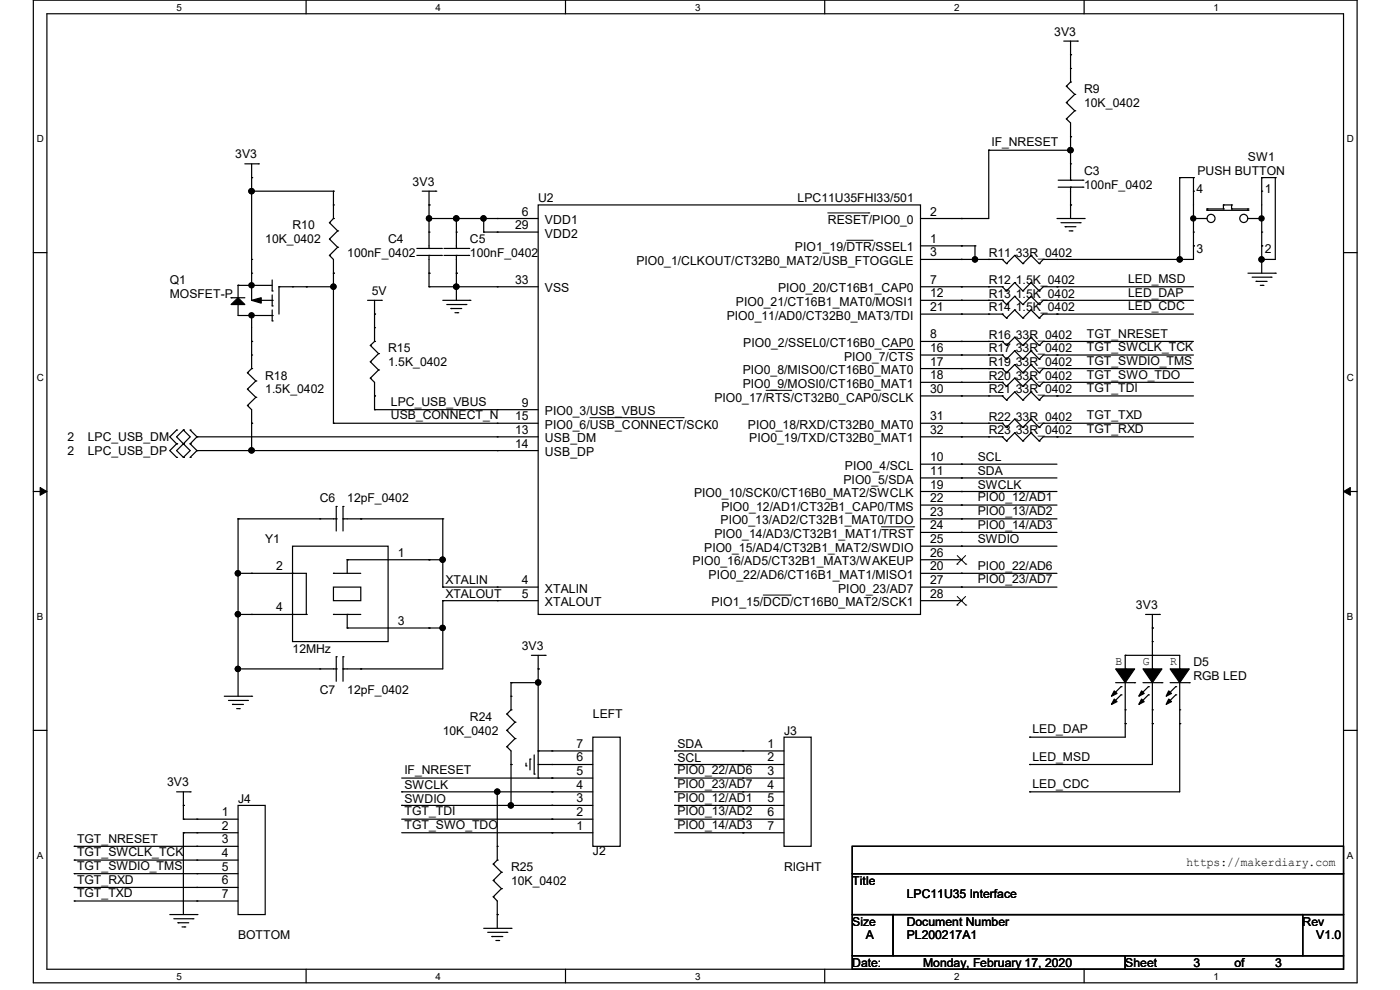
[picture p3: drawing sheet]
<svg xmlns="http://www.w3.org/2000/svg" width="297mm" height="210mm" viewBox="0 0 297 210" stroke-linecap="round" stroke-linejoin="round" font-family="sans-serif">
<path d="M7.1 0h280.8v208.5h-280.8zM9.9 2.9h275.1v202.7h-275.1z" fill="none" stroke="#000" stroke-width=".25"/>
<g fill="#fff">
<path d="M37.4 .3h1.2v2.4h-1.2z"/>
<path d="M37.4 205.9h1.2v2.3h-1.2z"/>
</g>
<path d="M64.9 0v2.9M64.9 205.6v2.9" fill="none" stroke="#000" stroke-width=".25"/>
<g fill="#fff">
<path d="M92.4 .3h1.2v2.4h-1.2z"/>
<path d="M92.4 205.9h1.2v2.3h-1.2z"/>
</g>
<path d="M120 0v2.9M120 205.6v2.9" fill="none" stroke="#000" stroke-width=".25"/>
<g fill="#fff">
<path d="M147.4 .3h1.2v2.4h-1.2z"/>
<path d="M147.4 205.9h1.2v2.3h-1.2z"/>
</g>
<path d="M175 0v2.9M175 205.6v2.9" fill="none" stroke="#000" stroke-width=".25"/>
<g fill="#fff">
<path d="M202.4 .3h1.2v2.4h-1.2z"/>
<path d="M202.4 205.9h1.2v2.3h-1.2z"/>
</g>
<path d="M230 0v2.9M230 205.6v2.9" fill="none" stroke="#000" stroke-width=".25"/>
<g fill="#fff">
<path d="M257.5 .3h1.1v2.4h-1.1z"/>
<path d="M257.5 205.9h1.1v2.3h-1.1z"/>
<path d="M7.8 28.2h1.5v2.4h-1.5z"/>
<path d="M285.7 28.2h1.5v2.4h-1.5z"/>
<path d="M7.8 78.9h1.5v2.3h-1.5z"/>
<path d="M285.7 78.9h1.5v2.3h-1.5z"/>
</g>
<path d="M7.1 53.6h2.8M285 53.6h2.9" fill="none" stroke="#000" stroke-width=".25"/>
<g fill="#fff">
<path d="M7.8 129.6h1.3v2.3h-1.3z"/>
<path d="M285.7 129.6h1.4v2.3h-1.4z"/>
</g>
<path d="M7.1 104.3h2.8M285 104.3h2.9" fill="none" stroke="#000" stroke-width=".25"/>
<path d="M8.5 103.4l1.4 .9-1.4 .8zM285 104.3l1.5-.9v1.7z" fill="#000" stroke="#000" stroke-width=".21"/>
<g fill="#fff">
<path d="M7.8 180.3h1.3v2.3h-1.3z"/>
<path d="M285.7 180.3h1.4v2.3h-1.4z"/>
</g>
<g fill="none" stroke="#000" stroke-width=".25">
<path d="M225.7 8.7h2.9M226.2 18.3h.1M226.2 18.3l1.8 1.7M227.1 11.6h.1M227.1 17.4h.1M227.1 14.5h.1M227.1 8.7v8.7M227.1 17.4l-.9 .9M228.6 8.7h.1M51.9 34.8h2.9M53.4 37.7h.1M53.4 34.8v28.9"/>
<path d="M54.8 34.8h.1M209.8 31.9h.1M209.8 31.9v14.5h-14.5M209.8 31.9h17.3M224.5 39.7h5.2M224.5 38.2h5.2M226.2 25.2h.1M226.2 21.8h.1M226.2 25.2l.9 .9v12.1M226.2 21.8l1.8 1.7M227.1 29h.1M227.1 38.2h.1"/>
<path d="M227.1 39.7h.1M227.1 34.8h.1M227.1 31.9h.1M227.1 39.7v6.7M228 23.5h.1M228 20h.1M228 23.5l-1.8 1.7M228 20l-1.8 1.8M229.7 39.7h.1M229.7 38.2h.1M250.3 37.7h.1M250.3 37.7v17.3"/>
<path d="M250.3 37.7h2.9M253.2 37.7h.1M253.2 37.7v17.3h-31.9l-.8 .9M267.7 37.7h.1M267.7 37.7v20.3M267.7 37.7h2.9M270.6 37.7h.1M270.6 37.7v17.3h-2.9M53.4 58h.1M53.4 55h.1M53.4 40.6h.1M53.4 40.6h17.3"/>
<path d="M57.7 59.4v2.3M69.9 54.2h.1M69.9 50.7h.1M69.9 47.2h.1M69.9 54.2l.8 .8v34.8M69.9 50.7l1.7 1.8M69.9 47.2l1.7 1.8M70.7 46.4h.1M70.7 58h.1M70.7 43.5h.1M70.7 40.6h.1M70.7 46.4l-.8 .8"/>
<path d="M70.7 40.6v5.8M71.6 52.5h.1M71.6 49h.1M71.6 52.5l-1.7 1.7M71.6 49l-1.7 1.7M88.4 54.2h5.2M88.4 52.7h5.2M89.6 40.6h2.9M91 43.5h.1M91 52.7h.1M91 54.2h.1M91 49.2h.1"/>
<path d="M91 58h.1M91 46.4h.1M91 40.6v12.1M91 54.2v6.6M91 46.4h23.2M92.5 40.6h.1M93.6 54.2h.1M93.6 52.7h.1M94.2 54.2h5.2M94.2 52.7h5.2M96.8 52.7h.1M96.8 54.2h.1"/>
<path d="M96.8 49.2h.1M96.8 58h.1M96.8 46.4h.1M96.8 46.4v6.3M96.8 54.2v9.5M99.4 54.2h.1M99.4 52.7h.1M102.6 49.2h.1M102.6 46.4h.1M102.6 49.2h11.6M102.6 46.4v2.8M105.5 46.4h.1"/>
<path d="M105.5 49.2h.1M114.2 43.5h81.1v86.8h-81.1zM195.3 55h17.3M195.3 52.2h11.5M204 46.4h.1M204 52.2h.1M204 55h.1M206.8 52.2h.1M206.8 55h.1M206.8 52.2v2.8M209.8 55h.1M212.6 55h.1"/>
<path d="M212.6 55l.9 .9M213.5 55.9h.1M215.3 54.2h.1M215.3 59.9h.1M215.3 54.2l1.7 1.7M215.3 54.2l-1.8 1.7M215.3 59.9l1.7 1.8M215.3 59.9l-1.8 1.8M217 55.9h.1M218.7 54.2h.1M218.7 59.9h.1M218.7 54.2l1.8 1.7"/>
<path d="M218.7 54.2l-1.7 1.7M218.7 59.9l1.8 1.8M218.7 59.9l-1.7 1.8M220.5 55.9h.1M224.2 55h.1M224.2 46.4h5.8M225.1 47.2h4.1M226 48.1h.1M226 48.1h2.3M226.8 49h.6M227.1 43.5h.1M227.4 49h.1"/>
<path d="M229.2 47.2h.1M230 46.4h.1M250.3 55h.1M253.2 46.4h.1M253.2 49.2h.1M253.2 40.6h.1M253.2 52.2h.1M253.2 46.4h2.9M256.1 44.6h.1M256.1 44.3h.1M256.1 44.6h8.7M256.1 44.3v.3"/>
<path d="M256.1 44.3h3.4M259.5 44.3h.1M259.5 43.5h.1M259.5 43.5v.8M259.5 43.5h1.8M261.3 43.5h.1M261.3 44.3h.1M261.3 44.3h3.5M261.3 43.5v.8M264.8 44.3h.1M264.8 44.6h.1M264.8 46.4h2.9"/>
<path d="M264.8 58h5.8M264.8 44.3v.3M265.6 58.8h4.1M266.5 59.7h.1M266.5 59.7h2.3M267.7 46.4h.1M267.7 49.2h.1M267.7 40.6h.1M267.7 52.2h.1M267.7 55h.1M269.7 58.8h.1M270.6 58h.1"/>
<path d="M49 63.2h.1M49 63.2h2.9M50.5 60.5h.1M50.5 64.6h.1M50.5 60.5h7.2M50.5 60.5v2.7M50.5 64.6v2.3h7.2M52.5 79.1h.1M52.5 79.1l1.8 1.7M53.4 78.2h.1M53.4 75.3h.1M53.4 66.9h.1"/>
<path d="M53.4 72.4h.1M53.4 66.9v11.3M53.4 78.2l-.9 .9M54.8 63.7h2.9M57.7 61.7h.1M57.7 64.9h.1M57.7 68.1h.1M57.7 66.9h.1M57.7 63.7h.1M57.7 62.6v2.3M57.7 65.7v2.4M59.2 60.8h.1"/>
<path d="M59.2 60.8h11.5M59.2 60.8v5.8M62.1 60.8h.1M65 60.8h.1M70.7 60.8h.1M78 63.7h2.9M78.6 76.8h.1M78.6 73.3h.1M78.6 76.8l1.7 1.7M78.6 73.3l1.7 1.7M79.5 66.6h.1M79.5 72.4h.1"/>
<path d="M79.5 69.5h.1M79.5 63.7v8.7M79.5 72.4l-.9 .9M80.3 78.5h.1M80.3 75h.1M80.3 78.5l-1.7 1.7M80.3 75l-1.7 1.8M80.9 63.7h.1M91 60.8h.1M91 60.8h23.2M93.9 63.7h5.8M94.8 64.6h4"/>
<path d="M95.7 65.4h.1M95.7 65.4h2.3M96.5 66.3h.6M96.8 60.8h.1M97.1 66.3h.1M98.8 64.6h.1M99.7 63.7h.1M105.5 60.8h.1M195.3 63.7h17.3M195.3 60.8h17.3M195.3 66.6h17.3M195.3 75.3h17.3"/>
<path d="M195.3 78.2h17.3M195.3 72.4h17.3M204 60.8h.1M204 63.7h.1M204 66.6h.1M204 75.3h.1M204 78.2h.1M204 72.4h.1M209.8 75.3h.1M209.8 63.7h.1M209.8 60.8h.1M209.8 66.6h.1"/>
<path d="M209.8 78.2h.1M209.8 72.4h.1M212.6 75.3h.1M212.6 63.7h.1M212.6 60.8h.1M212.6 66.6h.1M212.6 78.2h.1M212.6 72.4h.1M212.6 75.3l.9 .9M212.6 63.7l.9 .9M212.6 60.8l.9 .9M212.6 66.6l.9 .9"/>
<path d="M212.6 78.2l.9 .9M212.6 72.4l.9 .9M213.5 76.2h.1M213.5 64.6h.1M213.5 61.7h.1M213.5 67.5h.1M213.5 79.1h.1M213.5 73.3h.1M215.3 74.4h.1M215.3 62.9h.1M215.3 65.7h.1M215.3 77.3h.1"/>
<path d="M215.3 71.5h.1M215.3 74.4l1.7 1.8M215.3 74.4l-1.8 1.8M215.3 62.9l1.7 1.7M215.3 62.9l-1.8 1.7M215.3 65.7l1.7 1.8M215.3 65.7l-1.8 1.8M215.3 77.3l1.7 1.8M215.3 77.3l-1.8 1.8M215.3 71.5l1.7 1.8M215.3 71.5l-1.8 1.8M217 76.2h.1"/>
<path d="M217 64.6h.1M217 61.7h.1M217 67.5h.1M217 79.1h.1M217 73.3h.1M218.7 74.4h.1M218.7 62.9h.1M218.7 65.7h.1M218.7 77.3h.1M218.7 71.5h.1M218.7 74.4l1.8 1.8M218.7 74.4l-1.7 1.8"/>
<path d="M218.7 62.9l1.8 1.7M218.7 62.9l-1.7 1.7M218.7 65.7l1.8 1.8M218.7 65.7l-1.7 1.8M218.7 77.3l1.8 1.8M218.7 77.3l-1.7 1.8M218.7 71.5l1.8 1.8M218.7 71.5l-1.7 1.8M220.5 76.2h.1M220.5 64.6h.1M220.5 61.7h.1M220.5 67.5h.1"/>
<path d="M220.5 79.1h.1M220.5 73.3h.1M224.2 75.3h.1M224.2 63.7h.1M224.2 60.8h.1M224.2 66.6h.1M224.2 78.2h.1M224.2 72.4h.1M253.2 63.7h-31.9l-.8 .9M253.2 60.8h-31.9l-.8 .9M253.2 66.6h-31.9l-.8 .9M253.2 75.3h-31.9l-.8 .9"/>
<path d="M253.2 78.2h-31.9l-.8 .9M253.2 72.4h-31.9l-.8 .9M267.4 60.5h.5M267.9 60.5h.1M37.5 91.2h.1M37.5 94.1h.1M37.5 97h.1M37.5 91.2l-1.5 1.5 1.5 1.4M37.5 94.1l-1.5 1.5 1.5 1.4M38.9 94.1h.1M38.9 91.2h.1M38.9 97h.1"/>
<path d="M38.9 91.2l-1.4 1.5 1.4 1.4M38.9 91.2l1.4 1.5-1.4 1.4M38.9 94.1l-1.4 1.5 1.4 1.4M38.9 94.1l1.4 1.5-1.4 1.4M40.3 91.2h.1M40.3 94.1h.1M40.3 97h.1M40.3 91.2l1.5 1.5M40.3 94.1l1.5 1.5M41.8 92.7h.1M41.8 95.6h.1M41.8 92.7l-1.5 1.4"/>
<path d="M41.8 95.6l-1.5 1.4M41.8 92.7h72.4M41.8 95.6h72.4M52.5 86h.1M52.5 82.5h.1M52.5 86l.9 .9v8.7M52.5 82.5l1.8 1.8M53.4 89.8h.1M53.4 95.6h.1M54.3 84.3h.1M54.3 80.8h.1M54.3 84.3l-1.8 1.7"/>
<path d="M54.3 80.8l-1.8 1.7M70.7 89.8h.1M70.7 89.8h43.5M78.6 80.2h.1M78.6 80.2l.9 .9v5.8M79.5 84h.1M79.5 86.9h.1M79.5 86.9h34.7M105.5 86.9h.1M105.5 89.8h.1M105.5 92.7h.1M105.5 95.6h.1"/>
<path d="M195.3 81.1h17.3M195.3 84h17.3M195.3 89.8h17.3M195.3 92.7h17.3M195.3 98.5h28.9M204 81.1h.1M204 84h.1M204 89.8h.1M204 92.7h.1M204 98.5h.1M209.8 81.1h.1M209.8 89.8h.1"/>
<path d="M209.8 92.7h.1M209.8 84h.1M212.6 81.1h.1M212.6 89.8h.1M212.6 92.7h.1M212.6 84h.1M212.6 81.1l.9 .9M212.6 89.8l.9 .9M212.6 92.7l.9 .9M212.6 84l.9 .9M213.5 82h.1M213.5 90.7h.1"/>
<path d="M213.5 93.6h.1M213.5 84.9h.1M215.3 80.2h.1M215.3 88.9h.1M215.3 91.8h.1M215.3 83.1h.1M215.3 80.2l1.7 1.8M215.3 80.2l-1.8 1.8M215.3 88.9l1.7 1.8M215.3 88.9l-1.8 1.8M215.3 91.8l1.7 1.8M215.3 91.8l-1.8 1.8"/>
<path d="M215.3 83.1l1.7 1.8M215.3 83.1l-1.8 1.8M217 82h.1M217 90.7h.1M217 93.6h.1M217 84.9h.1M218.7 80.2h.1M218.7 88.9h.1M218.7 91.8h.1M218.7 83.1h.1M218.7 80.2l1.8 1.8M218.7 80.2l-1.7 1.8"/>
<path d="M218.7 88.9l1.8 1.8M218.7 88.9l-1.7 1.8M218.7 91.8l1.8 1.8M218.7 91.8l-1.7 1.8M218.7 83.1l1.8 1.8M218.7 83.1l-1.7 1.8M220.5 82h.1M220.5 90.7h.1M220.5 93.6h.1M220.5 84.9h.1M224.2 81.1h.1M224.2 89.8h.1"/>
<path d="M224.2 92.7h.1M224.2 84h.1M253.2 81.1h-31.9l-.8 .9M253.2 84h-31.9l-.8 .9M253.2 89.8h-31.9l-.8 .9M253.2 92.7h-31.9l-.8 .9M50.5 110.1h.1M50.5 110.1h20.8M50.5 110.1v37.6M62.1 115.9h20.2v20.2h-20.2zM67.9 110.1h.1M71.3 110.1h.1"/>
<path d="M71.3 107.4h.1M71.3 107.4v5.2M72.8 107.4h.1M72.8 110.1h.1M72.8 110.1h21.1M72.8 107.4v5.2M73.7 118.7h.1M73.7 118.7h20.2M73.7 118.7v2.9M76.5 110.1h.1M91 118.7h.1M93.9 118.7h.1"/>
<path d="M93.9 110.1h.1M93.9 110.1v14.4M195.3 118.7h8.7M195.3 101.4h28.9M195.3 104.3h28.9M195.3 107.1h28.9M195.3 110.1h28.9M195.3 112.9h28.9M195.3 115.9h28.9M204 101.4h.1M204 104.3h.1M204 107.1h.1"/>
<path d="M204 110.1h.1M204 112.9h.1M204 115.9h.1M204 118.7h.1M50.5 130.3h.1M50.5 121.6h.1M50.5 130.3h14.5M50.5 121.6h14.5v8.7M53.4 121.6h.1M53.4 130.3h.1M62.1 130.3h.1M62.1 121.6h.1"/>
<path d="M65 130.3h.1M70.7 124.5h5.8v2.9h-5.8zM70.7 121.6h.1M70.7 130.3h.1M70.7 130.3h5.8M70.7 121.6h5.8M71.3 139.3h.1M71.3 139.3v5.2M72.8 139.3h.1M72.8 139.3v5.2M73.7 133.2h.1M73.7 130.3h.1"/>
<path d="M73.7 133.2h20.2M73.7 130.3v2.9M91 133.2h.1M93.9 124.5h.1M93.9 127.4h.1M93.9 133.2h.1M93.9 124.5h20.3M93.9 127.4h20.3M93.9 127.4v14.5h-21.1M105.5 124.5h.1M105.5 127.4h.1M112.7 139h3"/>
<path d="M114.2 139v26.1M115.7 139h.1M195.3 121.6h28.9M195.3 124.5h28.9M195.3 127.4h8.7M204 121.6h.1M204 124.5h.1M204 127.4h.1M238.7 139h.1M238.7 139h11.6v2.9M238.7 139v2.9M243 130.3h3"/>
<path d="M244.5 133.2h.1M244.5 139h.1M244.5 136.1h.1M244.5 130.3v11.6M246 130.3h.1M7.1 154.9h2.8M47.6 147.7h5.8M48.5 148.6h4M49.3 149.4h.1M49.3 149.4h2.3M50.2 150.3h.6M50.5 141.9h.1"/>
<path d="M50.5 141.9h20.8M50.8 150.3h.1M52.5 148.6h.1M53.4 147.7h.1M67.9 141.9h.1M71.3 141.9h.1M72.8 141.9h.1M76.5 141.9h.1M107.5 158.4h.1M107.5 154.9h.1M107.5 151.5h.1M107.5 158.4l.9 .9v11.6"/>
<path d="M107.5 154.9l1.8 1.8M107.5 151.5l1.8 1.7M108.4 150.6h.1M108.4 147.7h.1M108.4 144.8h.1M108.4 144.8h5.8M108.4 150.6l-.9 .9M108.4 144.8v5.8M109.3 156.7h.1M109.3 153.2h.1M109.3 156.7l-1.8 1.7M109.3 153.2l-1.8 1.7"/>
<path d="M114.2 141.9h.1M114.2 144.8h.1M114.2 159.3h.1M114.2 159.3h11.6M117.1 159.3h.1M125.8 156.4h5.8v23.1h-5.8zM143.1 159.3h.1M143.1 159.3h23.2M157.6 159.3h.1M166.3 156.4h5.8v23.1h-5.8zM218.4 156.4h.1M236.7 144.8h4"/>
<path d="M237.8 145.7h.1M237.8 147.4h.1M237.8 145.7l-1.7 1.7M237.8 147.4l-1.7 1.7M238.7 141.9h.1M238.7 150.6h.1M238.7 153.5h.1M238.7 144.8v11.6h-20.3M240.7 144.8h.1M242.5 144.8h4M243.6 145.7h.1M243.6 147.4h.1"/>
<path d="M243.6 145.7l-1.7 1.7M243.6 147.4l-1.7 1.7M244.5 141.9h.1M244.5 150.6h.1M244.5 153.5h.1M244.5 144.8v17.4h-26.1M246.5 144.8h.1M248.2 144.8h4.1M249.4 145.7h.1M249.4 147.4h.1M249.4 145.7l-1.7 1.7M249.4 147.4l-1.7 1.7"/>
<path d="M250.3 141.9h.1M250.3 150.6h.1M250.3 153.5h.1M250.3 144.8v23.2h-31.9M252.3 144.8h.1M285 154.9h2.9M15.7 179.5h.1M15.7 179.5h34.8M37.5 168h2.8M38.9 170.9h.1M38.9 173.8h.1M38.9 176.7h.1"/>
<path d="M38.9 168v5.8M38.9 176.7v17.3M38.9 173.8h11.6M38.9 176.7h11.6M40.3 168h.1M41.8 173.8h.1M41.8 176.7h.1M41.8 179.5h.1M50.5 170.9h5.8v23.1h-5.8zM85.2 168h.1M85.2 170.9h.1M85.2 168h40.6"/>
<path d="M85.2 165.1h40.6M85.2 170.9h40.6M85.2 173.8h40.6M85.2 176.7h40.6M105.5 179.5h.1M105.5 168h.1M105.5 168v14.5M108.4 162.2h.1M111.6 162.5h.1M111.6 161.9v.6M112.4 161h.1M112.4 161v2.3"/>
<path d="M113.3 164.2h.1M113.3 160.1v4.1M114.2 165.1h.1M114.2 162.2h.1M114.2 162.2h11.6M117.1 176.7h.1M117.1 173.8h.1M117.1 170.9h.1M117.1 168h.1M117.1 165.1h.1M117.1 162.2h.1M143.1 162.2h.1"/>
<path d="M143.1 165.1h.1M143.1 168h.1M143.1 170.9h.1M143.1 168h23.2M143.1 162.2h23.2M143.1 165.1h23.2M143.1 170.9h23.2M143.1 173.8h23.2M143.1 176.7h23.2M157.6 162.2h.1M157.6 165.1h.1M157.6 168h.1"/>
<path d="M157.6 170.9h.1M157.6 173.8h.1M157.6 176.7h.1M180.8 179.5h104.2v5.8h-104.2zM218.4 162.2h.1M218.4 168h.1M15.7 182.5h.1M15.7 185.3h.1M15.7 188.3h.1M15.7 191.1h.1M15.7 182.5h34.8M15.7 185.3h34.8"/>
<path d="M15.7 188.3h34.8M15.7 191.1h34.8M36 194h5.8M36.9 194.9h4M37.8 195.7h.1M37.8 195.7h2.2M38.6 196.6h.6M39.2 196.6h.1M40.9 194.9h.1M41.8 194h.1M41.8 182.5h.1M41.8 185.3h.1"/>
<path d="M41.8 188.3h.1M41.8 191.1h.1M102.6 196.9h5.8M103.5 197.8h4M104.4 198.7h.1M104.4 198.7h2.3M104.6 190.2h.1M104.6 186.8h.1M104.6 183.3h.1M104.6 190.2l.9 .9v5.8M104.6 186.8l1.8 1.7M104.6 183.3l1.8 1.7"/>
<path d="M105.2 199.5h.6M105.5 182.5h.1M105.5 194h.1M105.5 182.5l-.9 .8M105.8 199.5h.1M106.4 188.5h.1M106.4 185h.1M106.4 188.5l-1.8 1.7M106.4 185l-1.8 1.8M107.5 197.8h.1M108.4 196.9h.1M180.8 185.3h104.2v8.7h-104.2z"/>
<path d="M180.8 194h8.7v8.7h-8.7zM189.5 194h86.9v8.7h-86.9zM276.4 194h8.6v8.7h-8.6zM180.8 202.7h57.9v2.9h-57.9zM238.7 202.7h46.3v2.9h-46.3z"/>
<circle cx="256.9" cy="46.3" r=".86"/>
<circle cx="263.9" cy="46.3" r=".86"/>
</g>
<g fill="none" stroke="#000" stroke-width=".21">
<path d="M175.6 45.2h8.7M179.6 51h5.4M184.3 45.2h.1M185 51h.1M188.6 74.1h5.2M193.8 74.1h.1M125.1 88.6h19.8M144.9 88.6h.1M162.5 82.8h5.3M167.8 82.8h.1M187 111.8h6.8M193.8 111.8h.1"/>
<path d="M203 119.7h.1M203.1 117.9l1.8 1.8M204.9 117.9l-1.9 1.8M204.9 119.7h.1M161.9 126.2h5.7M167.6 126.2h.1M203 128.4h.1M203.1 126.5l1.8 1.9M204.9 126.5l-1.9 1.9M204.9 128.4h.1"/>
</g>
<g fill="#000" stroke="#000" stroke-width=".25">
<path d="M49 64.6l1.5-1.4 1.4 1.4zM53.4 63.7l2-.5v1.1z"/>
<path d="M236.4 146.6l.6 .5-1.2 .6z" fill-rule="evenodd"/>
<path d="M236.4 148.3l.6 .5-1.2 .6z" fill-rule="evenodd"/>
<path d="M236.7 141.9h4l-2 2.9z" fill-rule="evenodd"/>
<path d="M242.2 146.6l.5 .5-1.1 .6z" fill-rule="evenodd"/>
<path d="M242.2 148.3l.5 .5-1.1 .6z" fill-rule="evenodd"/>
<path d="M242.5 141.9h4l-2 2.9z" fill-rule="evenodd"/>
<path d="M247.9 148.3l.6 .5-1.1 .6z" fill-rule="evenodd"/>
<path d="M247.9 146.6l.6 .5-1.1 .6z" fill-rule="evenodd"/>
<path d="M248.2 141.9h4.1l-2 2.9z" fill-rule="evenodd"/>
<circle cx="227.1" cy="31.9" r=".56"/>
<circle cx="53.4" cy="40.6" r=".56"/>
<circle cx="91" cy="46.3" r=".55"/>
<circle cx="96.8" cy="46.3" r=".56"/>
<circle cx="102.6" cy="46.3" r=".55"/>
<circle cx="206.8" cy="55" r=".55"/>
<circle cx="250.3" cy="55" r=".55"/>
<circle cx="253.2" cy="46.3" r=".55"/>
<circle cx="267.6" cy="55" r=".55"/>
<circle cx="267.6" cy="46.3" r=".55"/>
<circle cx="53.4" cy="60.5" r=".56"/>
<circle cx="53.4" cy="66.9" r=".56"/>
<circle cx="70.7" cy="60.8" r=".55"/>
<circle cx="96.8" cy="60.8" r=".56"/>
<circle cx="53.4" cy="95.5" r=".56"/>
<circle cx="93.9" cy="118.7" r=".55"/>
<circle cx="50.5" cy="130.3" r=".55"/>
<circle cx="50.5" cy="121.6" r=".55"/>
<circle cx="93.9" cy="133.2" r=".55"/>
<circle cx="50.5" cy="141.9" r=".55"/>
<circle cx="114.2" cy="144.8" r=".55"/>
<circle cx="105.5" cy="167.9" r=".55"/>
<circle cx="108.4" cy="170.9" r=".55"/>
</g>
<g font-size="2.6">
<text x="223.6" y="7.6">3V3</text>
<text x="230" y="19.7">R9</text>
<text x="230" y="22.6">10K_0402</text>
<text x="49.9" y="33.6">3V3</text>
<text x="210.4" y="31.1">IF_NRESET</text>
<text x="264.8" y="34.2">SW1</text>
<text x="87.5" y="39.4">3V3</text>
<text x="230" y="37.1">C3</text>
<text x="230" y="40">100nF_0402</text>
<text x="253.8" y="40.9">4</text>
<text x="254" y="37.1">PUSH BUTTON</text>
<text x="268.3" y="40.9">1</text>
<text x="110.7" y="45.7">6</text>
<text x="114.2" y="42.9">U2</text>
<text x="115.6" y="47.5">VDD1</text>
<text x="169.2" y="42.9">LPC11U35FHI33/501</text>
<text x="175.6" y="47.5">RESET/PIO0_0</text>
<text x="197.3" y="45.7">2</text>
<text x="56.3" y="51.6">10K_0402</text>
<text x="62.1" y="48.7">R10</text>
<text x="82.3" y="51.6">C4</text>
<text x="99.7" y="51.6">C5</text>
<text x="109.3" y="48.6">29</text>
<text x="115.6" y="50.4">VDD2</text>
<text x="168.7" y="53.3">PIO1_19/DTR/SSEL1</text>
<text x="197.3" y="51.5">1</text>
<text x="253.8" y="53.6">3</text>
<text x="268.3" y="53.6">2</text>
<text x="73.7" y="54.5">100nF_0402</text>
<text x="99.7" y="54.5">100nF_0402</text>
<text x="135" y="56.2">PIO0_1/CLKOUT/CT32B0_MAT2/USB_FTOGGLE</text>
<text x="197.3" y="54.4">3</text>
<text x="209.8" y="54.5">R11 33R_0402</text>
<text x="36" y="60.3">Q1</text>
<text x="36" y="63.2">MOSFET-P</text>
<text x="78.9" y="62.6">5V</text>
<text x="109.3" y="60.2">33</text>
<text x="115.6" y="62">VSS</text>
<text x="156.1" y="64.9">PIO0_21/CT16B1_MAT0/MOSI1</text>
<text x="165.1" y="62">PIO0_20/CT16B1_CAP0</text>
<text x="197.3" y="60.2">7</text>
<text x="197.3" y="63.1">12</text>
<text x="197.3" y="66">21</text>
<text x="209.8" y="63.2">R13 1.5K_0402</text>
<text x="209.8" y="60.3">R12 1.5K_0402</text>
<text x="239.3" y="60">LED_MSD</text>
<text x="239.3" y="65.8">LED_CDC</text>
<text x="239.3" y="62.9">LED_DAP</text>
<text x="154.2" y="67.8">PIO0_11/AD0/CT32B0_MAT3/TDI</text>
<text x="197.3" y="71.8">8</text>
<text x="209.8" y="66">R14 1.5K_0402</text>
<text x="209.8" y="71.8">R16 33R_0402</text>
<text x="230.6" y="71.6">TGT_NRESET</text>
<text x="82.3" y="74.8">R15</text>
<text x="82.3" y="77.6">1.5K_0402</text>
<text x="157.7" y="73.6">PIO0_2/SSEL0/CT16B0_CAP0</text>
<text x="179.1" y="76.5">PIO0_7/CTS</text>
<text x="197.3" y="74.7">16</text>
<text x="197.3" y="77.6">17</text>
<text x="209.8" y="74.8">R17 33R_0402</text>
<text x="209.8" y="77.6">R19 33R_0402</text>
<text x="230.6" y="74.5">TGT_SWCLK_TCK</text>
<text x="230.6" y="77.4">TGT_SWDIO_TMS</text>
<text x="56.3" y="80.5">R18</text>
<text x="56.3" y="83.4">1.5K_0402</text>
<text x="157.6" y="79.4">PIO0_8/MISO0/CT16B0_MAT0</text>
<text x="157.6" y="82.3">PIO0_9/MOSI0/CT16B0_MAT1</text>
<text x="197.3" y="80.5">18</text>
<text x="197.3" y="83.4">30</text>
<text x="209.8" y="80.5">R20 33R_0402</text>
<text x="209.8" y="83.4">R21 33R_0402</text>
<text x="230.6" y="80.3">TGT_SWO_TDO</text>
<text x="230.6" y="83.2">TGT_TDI</text>
<text x="82.9" y="89">USB_CONNECT_N</text>
<text x="82.9" y="86.1">LPC_USB_VBUS</text>
<text x="109.3" y="89.2">15</text>
<text x="110.7" y="86.3">9</text>
<text x="115.6" y="88.1">PIO0_3/USB_VBUS</text>
<text x="151.6" y="85.2">PIO0_17/RTS/CT32B0_CAP0/SCLK</text>
<text x="197.3" y="89.2">31</text>
<text x="209.8" y="89.2">R22 33R_0402</text>
<text x="230.6" y="89">TGT_TXD</text>
<text x="14.3" y="93.6">2</text>
<text x="18.6" y="93.6">LPC_USB_DM</text>
<text x="109.3" y="92">13</text>
<text x="109.3" y="95">14</text>
<text x="115.6" y="91">PIO0_6/USB_CONNECT/SCK0</text>
<text x="115.6" y="93.9">USB_DM</text>
<text x="158.7" y="91">PIO0_18/RXD/CT32B0_MAT0</text>
<text x="159" y="93.9">PIO0_19/TXD/CT32B0_MAT1</text>
<text x="197.3" y="92">32</text>
<text x="209.8" y="92.1">R23 33R_0402</text>
<text x="230.6" y="91.9">TGT_RXD</text>
<text x="14.3" y="96.5">2</text>
<text x="18.6" y="96.5">LPC_USB_DP</text>
<text x="115.6" y="96.8">USB_DP</text>
<text x="179.2" y="99.7">PIO0_4/SCL</text>
<text x="197.3" y="97.8">10</text>
<text x="197.3" y="100.8">11</text>
<text x="207.4" y="97.9">SCL</text>
<text x="207.4" y="100.8">SDA</text>
<text x="67.9" y="106.6">C6</text>
<text x="73.7" y="106.6">12pF_0402</text>
<text x="147.2" y="105.5">PIO0_10/SCK0/CT16B0_MAT2/SWCLK</text>
<text x="178.9" y="102.6">PIO0_5/SDA</text>
<text x="197.3" y="103.6">19</text>
<text x="197.3" y="106.5">22</text>
<text x="207.4" y="103.7">SWCLK</text>
<text x="207.4" y="106.3">PIO0_12/AD1</text>
<text x="152.9" y="111.3">PIO0_13/AD2/CT32B1_MAT0/TDO</text>
<text x="153" y="108.3">PIO0_12/AD1/CT32B1_CAP0/TMS</text>
<text x="197.3" y="109.4">23</text>
<text x="197.3" y="112.3">24</text>
<text x="207.4" y="109.3">PIO0_13/AD2</text>
<text x="207.4" y="112.1">PIO0_14/AD3</text>
<text x="56.3" y="115.3">Y1</text>
<text x="84.4" y="118.1">1</text>
<text x="146.9" y="119.9">PIO0_16/AD5/CT32B1_MAT3/WAKEUP</text>
<text x="149.4" y="117">PIO0_15/AD4/CT32B1_MAT2/SWDIO</text>
<text x="151.6" y="114.1">PIO0_14/AD3/CT32B1_MAT1/TRST</text>
<text x="197.3" y="115.2">25</text>
<text x="197.3" y="118.1">26</text>
<text x="207.4" y="115.3">SWDIO</text>
<text x="58.6" y="121">2</text>
<text x="94.5" y="124">XTALIN</text>
<text x="110.7" y="123.9">4</text>
<text x="115.6" y="125.7">XTALIN</text>
<text x="150.3" y="122.8">PIO0_22/AD6/CT16B1_MAT1/MISO1</text>
<text x="177.8" y="125.7">PIO0_23/AD7</text>
<text x="197.3" y="121">20</text>
<text x="197.3" y="123.9">27</text>
<text x="207.4" y="120.8">PIO0_22/AD6</text>
<text x="207.4" y="123.7">PIO0_23/AD7</text>
<text x="58.6" y="129.7">4</text>
<text x="94.5" y="126.8">XTALOUT</text>
<text x="110.7" y="126.8">5</text>
<text x="115.6" y="128.6">XTALOUT</text>
<text x="151" y="128.6">PIO1_15/DCD/CT16B0_MAT2/SCK1</text>
<text x="197.3" y="126.8">28</text>
<text x="241" y="129.2">3V3</text>
<text x="84.4" y="132.6">3</text>
<text x="110.7" y="137.9">3V3</text>
<text x="62.1" y="138.4">12MHz</text>
<text x="236.7" y="141.1">B</text>
<text x="242.5" y="141.1">G</text>
<text x="248.2" y="141.1">R</text>
<text x="253.2" y="141.4">D5</text>
<text x="67.9" y="147.1">C7</text>
<text x="73.7" y="147.1">12pF_0402</text>
<text x="253.2" y="144.2">RGB LED</text>
<text x="93.9" y="155.8">10K_0402</text>
<text x="99.7" y="152.9">R24</text>
<text x="125.8" y="152.4">LEFT</text>
<text x="166.3" y="155.8">J3</text>
<text x="219" y="155.6">LED_DAP</text>
<text x="122.3" y="161.5">6</text>
<text x="122.3" y="158.7">7</text>
<text x="143.7" y="158.7">SDA</text>
<text x="143.7" y="161.6">SCL</text>
<text x="162.9" y="158.7">1</text>
<text x="162.9" y="161.5">2</text>
<text x="219" y="161.4">LED_MSD</text>
<text x="35.4" y="166.8">3V3</text>
<text x="85.8" y="164.3">IF_NRESET</text>
<text x="85.8" y="167.4">SWCLK</text>
<text x="122.3" y="167.3">4</text>
<text x="122.3" y="164.4">5</text>
<text x="143.7" y="164.3">PIO0_22/AD6</text>
<text x="143.7" y="167.2">PIO0_23/AD7</text>
<text x="162.9" y="164.4">3</text>
<text x="162.9" y="167.3">4</text>
<text x="219" y="167.2">LED_CDC</text>
<text x="47" y="173.1">1</text>
<text x="50.5" y="170.3">J4</text>
<text x="85.8" y="170.3">SWDIO</text>
<text x="85.8" y="173">TGT_TDI</text>
<text x="122.3" y="173.1">2</text>
<text x="122.3" y="170.2">3</text>
<text x="143.7" y="170.1">PIO0_12/AD1</text>
<text x="143.7" y="173">PIO0_13/AD2</text>
<text x="162.9" y="170.2">5</text>
<text x="162.9" y="173.1">6</text>
<text x="16.3" y="178.7">TGT_NRESET</text>
<text x="47" y="176">2</text>
<text x="47" y="178.9">3</text>
<text x="85.8" y="175.9">TGT_SWO_TDO</text>
<text x="122.3" y="176">1</text>
<text x="143.7" y="175.9">PIO0_14/AD3</text>
<text x="162.9" y="176">7</text>
<text x="16.3" y="181.7">TGT_SWCLK_TCK</text>
<text x="16.3" y="184.5">TGT_SWDIO_TMS</text>
<text x="47" y="181.8">4</text>
<text x="47" y="184.7">5</text>
<text x="108.4" y="184.8">R25</text>
<text x="125.8" y="181.3">J2</text>
<text x="166.3" y="184.8">RIGHT</text>
<text x="251.7" y="183.6">https://makerdiary.com</text>
<text x="16.3" y="187.5">TGT_RXD</text>
<text x="16.3" y="190.3">TGT_TXD</text>
<text x="47" y="187.6">6</text>
<text x="47" y="190.5">7</text>
<text x="108.4" y="187.7">10K_0402</text>
<text x="180.8" y="187.7">Title</text>
<text x="192.4" y="190.6">LPC11U35 Interface</text>
<text x="180.8" y="196.3">Size</text>
<text x="192.4" y="196.3">Document Number</text>
<text x="276.4" y="196.3">Rev</text>
<text x="50.5" y="199.3">BOTTOM</text>
<text x="183.7" y="199.3">A</text>
<text x="192.4" y="199.3">PL200217A1</text>
<text x="279.2" y="199.3">V1.0</text>
<text x="180.8" y="205.1">Date:</text>
<text x="195.8" y="205.1">Monday, February 17, 2020</text>
<text x="238.7" y="205.1">Sheet</text>
<text x="253.2" y="205.1">3</text>
<text x="261.9" y="205.1">of</text>
<text x="270.5" y="205.1">3</text>
</g>
<g font-size="2.1">
<text x="37.4" y="2.2">5</text>
<text x="92.4" y="2.2">4</text>
<text x="147.4" y="2.2">3</text>
<text x="202.4" y="2.2">2</text>
<text x="257.5" y="2.2">1</text>
<text x="7.8" y="30.1">D</text>
<text x="285.8" y="30.1">D</text>
<text x="7.8" y="80.8">C</text>
<text x="285.8" y="80.8">C</text>
<text x="7.8" y="131.5">B</text>
<text x="285.8" y="131.5">B</text>
<text x="7.8" y="182.2">A</text>
<text x="285.8" y="182.2">A</text>
<text x="37.4" y="207.8">5</text>
<text x="92.4" y="207.8">4</text>
<text x="147.4" y="207.8">3</text>
<text x="202.4" y="207.8">2</text>
<text x="257.5" y="207.8">1</text>
</g>
</svg>
